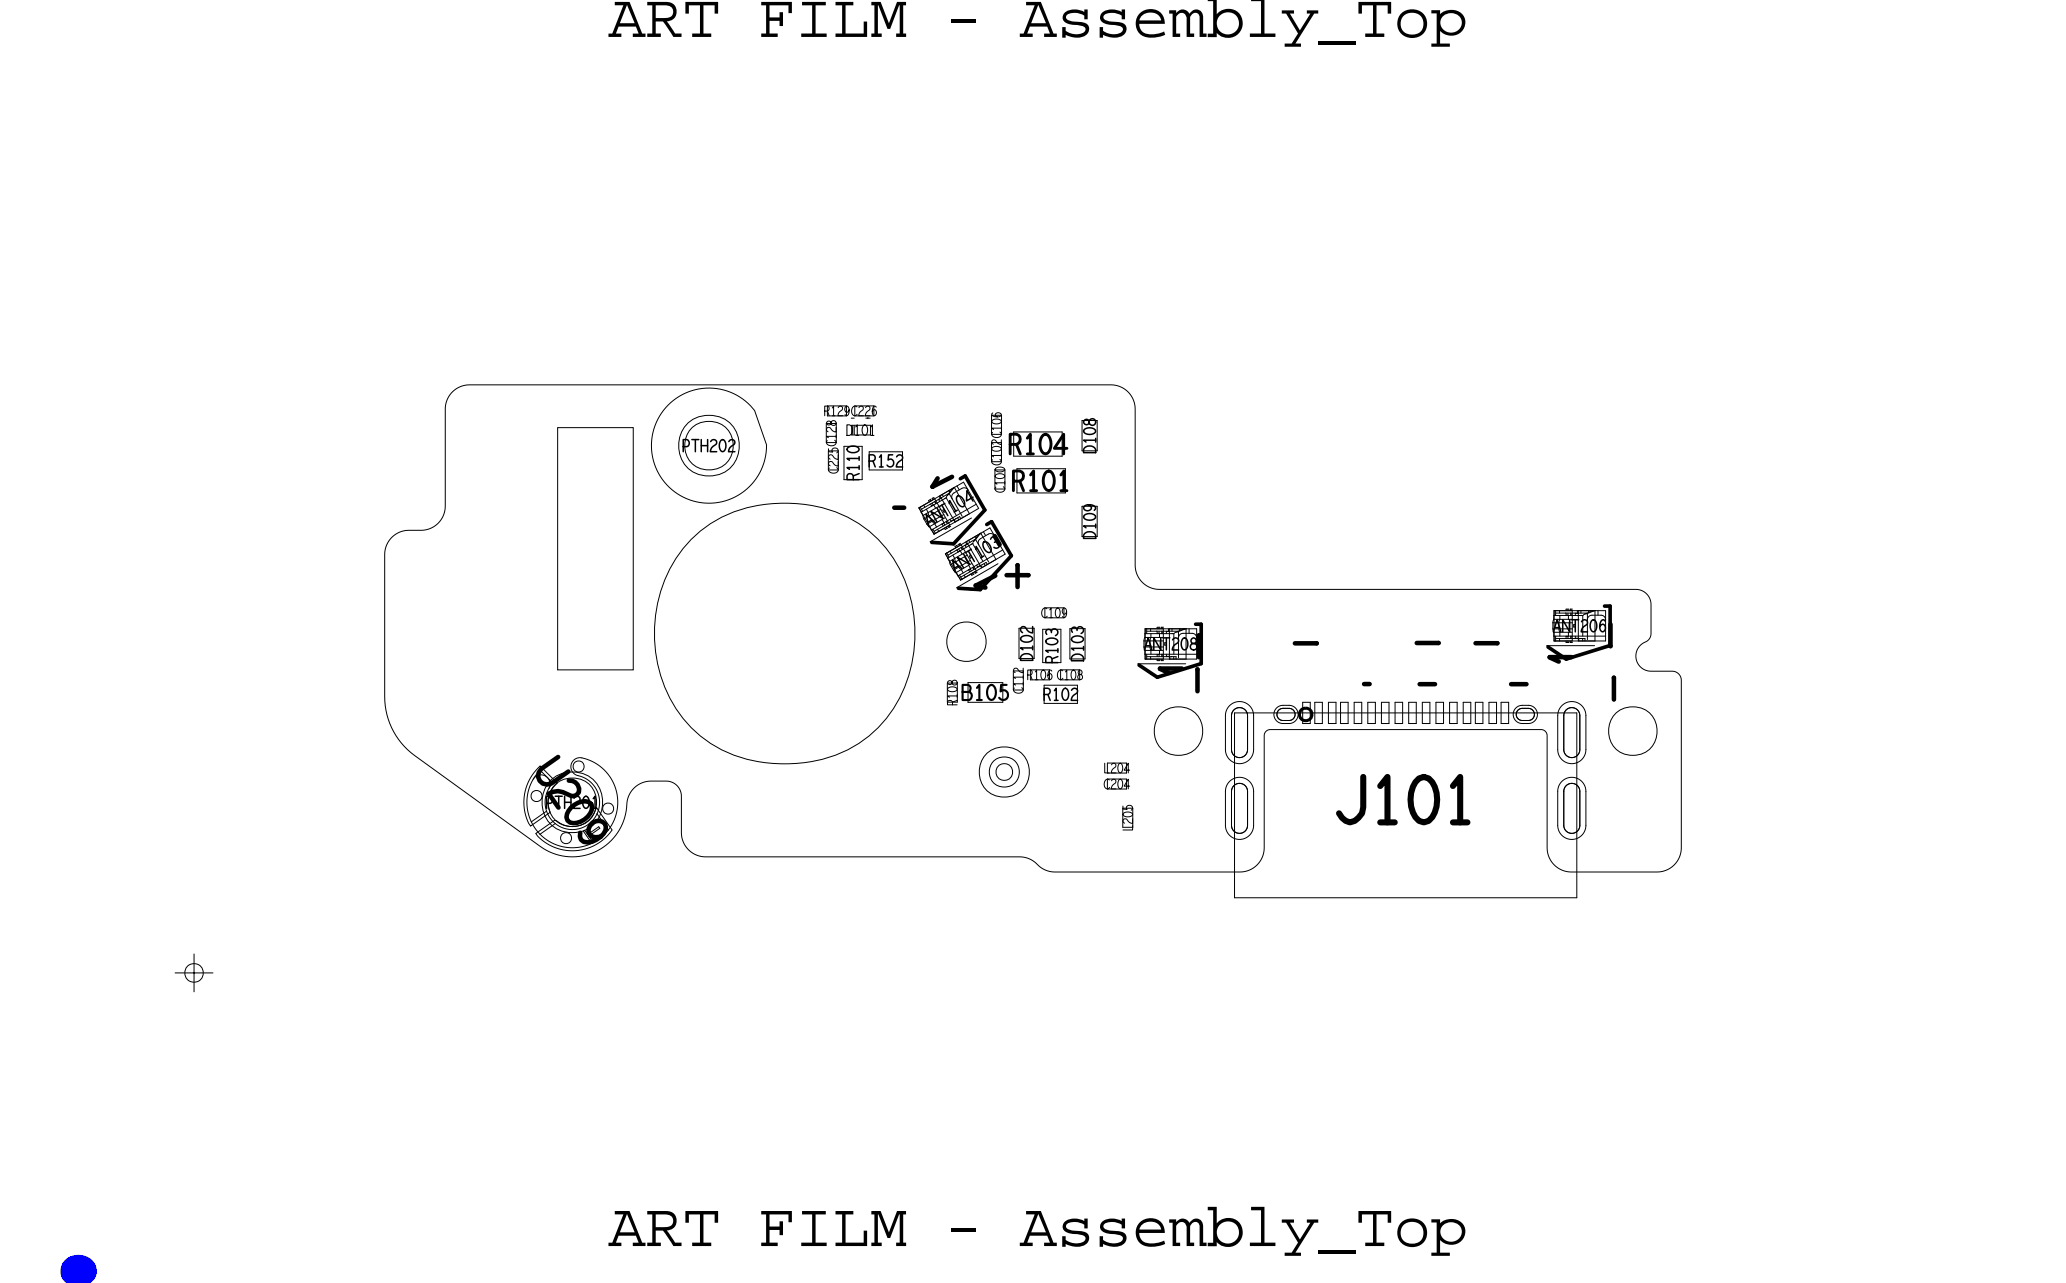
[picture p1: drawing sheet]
<svg xmlns="http://www.w3.org/2000/svg" width="68mm" height="42mm" viewBox="0 0 68 42" stroke-linecap="round" stroke-linejoin="round" font-family="sans-serif">
<!-- layer: Board Outline -->
<g fill="none" stroke="#000" stroke-width=".03">
<path d="M14.9 12.9l.6-.2h21.2a.8 .8 0 0 1 .8 .8v5.2a.8 .8 0 0 0 .8 .7l15.9 .1 .3 .4v1l-.1 .2-.3 .3-.1 .4 .3 .3 1 .1 .2 .2v5.6a.8 .8 0 0 1-.8 .8h-2.9a.8 .8 0 0 1-.7-.8v-3.7l-.1-.2h-9.1l-.2 .2v3.7a.8 .8 0 0 1-.8 .8h-6.1l-.4-.1-.4-.3-.3-.1h-10.4a.8 .8 0 0 1-.8-.8v-1.3l-.1-.2-.3-.2h-.7a.92 .92 0 0 0-.7 1.1 1.8 1.8 0 0 1-2.9 1l-4.2-3.1-.6-.7-.3-1v-4.8a.8 .8 0 0 1 .8-.8h.4a.8 .8 0 0 0 .8-.8v-3.2zM18.4 14.1h2.5v8h-2.5zM23 17.6a4.4 4.4 0 0 1 6.9 1.5 4.3 4.3 0 0 1-2.6 5.9 4.3 4.3 0 0 1-5.6-3.2 4.5 4.5 0 0 1 1.3-4.2zM32.9 25.3l.3-.1 .2 .1v.2v.2l-.2 .1-.3-.1v-.2zM40.7 23.4h.3l.2 .2v1.2l-.2 .2-.2-.1-.1-.1v-1.2zM40.7 25.9h.3l.2 .2v1.2l-.2 .2-.2-.1-.1-.1v-1.2zM42.2 23.4h.4l.1 .1v.2l-.1 .1h-.3l-.1-.2zM50.1 23.4h.4l.1 .1v.2l-.1 .1h-.3l-.1-.2zM51.7 23.4h.3l.2 .2v1.2l-.3 .2-.2-.1-.1-.1v-1.2zM51.7 25.9h.3l.2 .2v1.2l-.3 .2-.2-.1-.1-.1v-1.2z"/>
<circle cx="23.4" cy="14.7" r=".81"/>
<circle cx="23.4" cy="14.7" r="1.9"/>
<circle cx="18.9" cy="26.5" r=".81"/>
<circle cx="31.9" cy="21.2" r=".65"/>
<circle cx="33.2" cy="25.5" r=".5"/>
<circle cx="33.2" cy="25.5" r=".83"/>
<circle cx="38.9" cy="24.1" r=".81"/>
<circle cx="53.9" cy="24.1" r=".81"/>
</g>
<g fill="none" stroke="#000" stroke-width=".15">
<path d="M29.5 16.8h.3zM30.8 16.1h.1M30.8 16.1l.6-.4zM31 15.8l-.2 .3zM32.2 19.3l.3 .1zM32.2 19.3h.1M32.2 19.3l.7-.3zM33.2 19h.8zM33.6 18.7h.1M33.6 18.7v.7zM34 19h.1M38.3 22.1h.1"/>
<path d="M38.3 22.1h.7zM38.3 22.1l.3 .1zM39.5 22.1h.1M39.5 22.1v.7zM39.6 21h.1M39.6 21v.7zM42.7 21.2h.8zM43.5 21.2h.1M45 22.6h.2zM46.8 21.2h.7zM46.9 22.6h.5zM47.5 21.2h.1"/>
<path d="M48.7 21.2h.7zM49.4 21.2h.1M49.9 22.6h.5zM51.2 21.7h.1M51.2 21.7h.7zM51.2 21.7l.3 .1zM53.2 21.3h.1M53.2 20.6v.7zM53.3 22.4h.1M53.3 22.4v.7z"/>
</g>
<!-- layer: Components -->
<g fill="none" stroke="#000" stroke-width=".03">
<path d="M27.3 14h.3zM27.3 14.6h.3zM27.3 14v.6zM27.3 13.4v.3zM27.3 13.4h.6zM27.3 13.7h.6zM27.3 14.9v.6zM27.6 14v.6zM27.7 14.9v.6zM27.9 14.7h.6zM27.9 14.7v1.1zM27.9 15.8h.6z"/>
<path d="M27.9 13.4v.3zM28.1 14.4h.6zM28.1 14h.6zM28.2 13.7h.6zM28.2 13.4v.3zM28.2 13.4h.6zM28.5 14.7v1.1zM28.7 14.9v.6zM28.7 15.5h1.1zM28.7 14.9h1.1zM28.8 13.4v.3zM29.8 14.9v.6z"/>
<path d="M30.3 16.8h.1M30.3 16.8l.1 .1zM30.3 16.8l.6-.3zM30.3 16.8l.5 .8zM30.4 16.7l1.1-.6zM30.4 16.7l.1 .2zM30.4 16.9l.9-.5zM30.4 16.8l.9-.5zM30.7 17.9l.6 .1zM30.7 17.9l1.4-.8zM30.7 17.5l1.5-.9zM30.8 17.5v.1z"/>
<path d="M30.8 17.5l.1 .1zM30.9 17.6h.1M30.8 17.6l.6-.3zM30.8 17.5l.9-.5zM30.9 16.5l.5 .8zM30.9 17.6l1.4-.8zM31 17.5h.1M31 16.4l.5 .8zM31 16.4l.5-.3zM31.2 18.3h.1M31.2 18.3l.1 .1zM31.2 18.3l.5 .8z"/>
<path d="M31.2 18.3l.5-.3zM31.3 18.3l1.1-.7zM31.3 18.3v.1zM31.3 18.4l.8-.5zM31.3 18.3l.9-.5zM31.3 16.3l.5 .7zM31.5 16.1l-.2 .2zM31.5 16.3l.3-.2zM31.5 16.1l.5 .9zM31.5 16.1l.3-.2zM31.5 16.1h-.1M31.6 19.4l.6 .1z"/>
<path d="M31.6 19.4l1.3-.8zM31.6 16l.1 .2zM31.6 19l1.5-.9zM31.6 19l.1 .1zM31.7 19l.1 .1zM31.8 19.1h.1M31.7 19.1l.5-.3zM31.7 19l.9-.4zM31.7 18l.5 .8zM31.8 16.1l.2 .1M31.8 19.1l1.4-.8zM31.8 15.9l.5 .9z"/>
<path d="M31.8 19h.1zM31.9 17.9l.5 .8zM31.9 17.9l.5-.3zM32.2 17.8l.4 .7zM32.3 17.7l-.2 .2zM32.3 17.6v.1M32.3 17.6l-.1 .2zM32.4 17.8l.2-.2zM32.4 17.6l.5 .9zM32.4 17.6l.3-.2zM32.4 17.6h-.1M32.5 17.5v.2z"/>
<path d="M32.6 17.6l.2 .1M32.7 17.4l.5 .9zM32.7 14.6h.4zM32.7 15.2h.4zM32.7 14.6v.6zM32.7 13.7h.4zM32.7 14.3h.4zM32.7 13.7v.6zM32.8 15.5h.4zM32.8 16.1h.4zM32.8 15.5v.6zM33.1 14.6v.6z"/>
<path d="M33.1 13.7v.6zM33.2 15.5v.6zM33.5 14.3h1.6zM33.5 15.1h1.6zM33.5 14.3v.8zM33.6 15.5h1.6zM33.6 16.3h1.6zM33.6 15.5v.8zM35.1 14.3v.8zM35.2 15.5v.8zM35.7 16.7h.5zM35.7 17.7h.5z"/>
<path d="M35.7 16.7v1zM35.7 13.9h.5zM35.7 13.9v1zM35.7 14.9h.5zM36.2 16.7v1zM36.2 13.9v1zM17.7 27.5l.7-.4a.8 .8 0 0 0 1.3-.5l.5 .8a1.58 1.58 0 0 1-2.5 .1zM17.8 25.3l.6 .5a.82 .82 0 0 0-.2 1l-.6 .4a1.43 1.43 0 0 1 .2-1.9zM17.8 25.4a1.5 1.5 0 0 0-.3 1.7M19.2 25a1.5 1.5 0 0 1 1 2.2 1.5 1.5 0 0 1-2.4 .3M19.9 26.6l.2-.1 .1 .1v.2l-.1 .1-.2-.1zM31.3 23.2h.3z"/>
<path d="M31.3 22.5v.7zM31.3 22.5h.3zM31.6 22.5v.7zM32 22.5h1.1zM32 22.5v.7zM32 23.2h1.1zM33.1 22.5v.7zM33.5 22.1h.3zM33.5 22.8h.3zM33.5 22.1v.7zM33.6 20.7h.5zM33.6 21.7h.5z"/>
<path d="M33.6 20.7v1zM33.8 22.1v.7zM34 22.1v.3zM34 22.1h.6zM34 22.4h.6zM34.1 20.7v1zM34.4 20.8h.6zM34.4 20.8v1.1zM34.4 21.9h.6zM34.5 22.6h1.1zM34.5 22.6v.6zM34.5 23.2h1.1z"/>
<path d="M34.5 20.1v.3zM34.5 20.1h.6zM34.5 20.4h.6zM34.6 22.1v.3zM35 22.1v.3zM35 22.1h.6zM35 22.4h.6zM35 20.8v1.1zM35.1 20.1v.3zM35.3 20.7h.5zM35.3 20.7v1zM35.3 21.7h.5z"/>
<path d="M35.6 22.6v.6zM35.6 22.1v.3zM35.8 20.7v1zM36.6 25.2v.3zM36.6 25.2h.6zM36.6 25.5h.6zM36.6 25.7v.3zM36.6 25.7h.6zM36.6 26h.6zM37.1 27.3h.3zM37.1 26.7v.6zM37.1 26.7h.3z"/>
<path d="M37.2 25.2v.3zM37.2 25.7v.3zM37.4 26.7v.6zM37.6 21.9l.4 .4zM37.6 21.9h1.5zM37.8 21h.6zM37.8 20.9h1zM37.8 20.9v.1zM37.8 21.6h1.7zM37.8 21v.1M37.8 20.7h.1M37.8 20.7v.2z"/>
<path d="M37.8 20.7h.6zM37.9 21.7h.1M37.8 21.6v.1zM37.8 21.7h.6zM37.8 20.7v1zM37.9 20.8h1zM37.9 20.7h1.3zM37.9 20.7v.2zM37.9 21.7h1.6zM37.9 21.7h.9zM37.9 21.6v.1zM38 20.7v.1z"/>
<path d="M38 21.7h.1M38 20.9v.1zM38 21v.1M38.2 20.8h.1M38.2 20.9h.1M38.2 21.6h.1M38.2 20.8v.1zM38.2 20.7h.1M38.2 20.9h.1zM38.2 20.7h.1zM38.2 21.8h.1zM38.2 21.6h.1z"/>
<path d="M38.2 21.8h.1M38.2 21.6v.1zM38.3 20.9h.1M38.3 21.6h.1M38.3 20.7h.1M38.3 20.8v.1zM38.3 21.6v.1zM38.3 21.7h.1M38.3 20.9v.1zM38.3 20.7h.1zM38.3 21.8h.1zM38.3 21.8h.1"/>
<path d="M38.4 20.8v.1zM38.4 20.9h.1M38.4 21.6h.1M38.4 21.6v.1zM38.4 20.7h.1M38.4 21.7h.1M38.4 20.7v1zM38.5 20.8v.1zM38.5 20.8h.1zM38.5 21.7h.1zM38.5 21.6v.1zM38.6 20.7v.1z"/>
<path d="M38.6 20.8h.1M38.6 20.7h.6zM38.6 21.7h.1M38.6 20.7v1zM38.6 21.7h.6zM38.7 21.7h.1M38.7 20.7v.1zM38.7 20.9h.1M38.8 20.9v.7zM38.8 20.9h.1M38.8 20.9l.3-.1zM38.8 21.7h.1"/>
<path d="M38.9 20.8v.1M38.9 20.8h.2zM38.9 20.8v.9zM38.9 20.8h.1M39 20.8h.1M39.1 20.9h.3zM39.1 20.9l-.2 .1M39.2 20.7v1zM39.2 20.7h.3zM39.2 20.8h-.1M39.3 20.7v.2zM39.4 20.9l.1 .2"/>
<path d="M39.5 20.7v1zM40.5 23.6v1.1zM40.5 26.1v1.1zM40.5 23.6l.1-.3 .3-.1 .4 .1 .1 .3M40.5 24.7l.1 .4 .3 .1 .3-.1 .2-.4M40.5 26.1l.1-.3 .3-.1 .4 .1 .1 .3M40.5 27.2l.1 .4 .3 .1 .3-.1 .2-.4M40.7 23.6v1.1zM40.7 26.1v1.1zM40.7 24.7v.2l.2 .1 .2-.1 .1-.2M40.7 23.6v-.2h.2h.2l.1 .2M40.7 26.1v-.2h.2h.2l.1 .2"/>
<path d="M40.7 27.2v.2l.2 .1 .2-.1 .1-.2M40.8 23.5h11.3zM40.8 29.6h11.3zM40.8 23.5v6.1zM41.2 23.6v1.1zM41.2 26.1v1.1zM41.4 23.6v1.1zM41.4 26.1v1.1zM42.4 23.3h.2zM42.4 23.4h.2zM42.4 23.8h.2zM42.4 23.9h.2z"/>
<path d="M42.4 23.3l-.2 .1-.1 .2v.2l.3 .1M42.4 23.4l-.2 .2v.1l.2 .1M42.6 23.3l.2 .1 .1 .2-.1 .2-.2 .1M42.6 23.4h.1l.1 .2-.2 .2M43 23.2h.3zM43 23.9h.3zM43 23.2v.7zM43.3 23.2v.7zM43.4 23.2h.3zM43.4 23.9h.3zM43.4 23.2v.7zM43.7 23.2v.7z"/>
<path d="M43.9 23.2h.2zM43.9 23.9h.2zM43.9 23.2v.7zM44.1 23.2v.7zM44.3 23.2h.2zM44.3 23.9h.2zM44.3 23.2v.7zM44.5 23.2v.7zM44.7 23.2h.3zM44.7 23.9h.3zM44.7 23.2v.7zM45 23.2v.7z"/>
<path d="M45.2 23.2h.2zM45.2 23.9h.2zM45.2 23.2v.7zM45.4 23.2v.7zM45.6 23.2h.3zM45.6 23.9h.3zM45.6 23.2v.7zM45.9 23.2v.7zM46.1 23.2h.2zM46.1 23.9h.2zM46.1 23.2v.7zM46.3 23.2v.7z"/>
<path d="M46.5 23.2h.3zM46.5 23.9h.3zM46.5 23.2v.7zM46.8 23.2v.7zM47 23.2h.2zM47 23.9h.2zM47 23.2v.7zM47.2 23.2v.7zM47.4 23.2h.3zM47.4 23.9h.3zM47.4 23.2v.7zM47.7 23.2v.7z"/>
<path d="M47.9 23.2h.2zM47.9 23.9h.2zM47.9 23.2v.7zM48.1 23.2v.7zM48.3 23.2h.3zM48.3 23.9h.3zM48.3 23.2v.7zM48.6 23.2v.7zM48.7 23.2h.3zM48.7 23.9h.3zM48.7 23.2v.7zM49 23.2v.7z"/>
<path d="M49.2 23.2h.2zM49.2 23.9h.2zM49.2 23.2v.7zM49.4 23.2v.7zM49.6 23.2h.2zM49.6 23.9h.2zM49.6 23.2v.7zM49.8 23.2v.7zM50.3 23.3h.2zM50.3 23.4h.2zM50.3 23.8h.2zM50.3 23.9h.2z"/>
<path d="M50.3 23.3l-.2 .1-.1 .2v.2l.3 .1M50.3 23.4l-.2 .2v.1l.2 .1M50.5 23.3l.2 .1 .1 .2-.1 .2-.2 .1M50.5 23.4h.1l.1 .2-.2 .2M51.1 21.3l.4 .4zM51.1 21.3h1.5zM51.3 21h1.7zM51.3 20.4h.6zM51.3 20.3h1zM51.3 20.3v.1zM51.3 20.4v.2M51.4 21.2h.1"/>
<path d="M51.3 20.2h.1M51.3 21v.2zM51.3 20.2v.1zM51.3 21.2h.6zM51.3 20.2v1zM51.3 20.2h.6zM51.4 21.2h1.6zM51.4 21.1h.9zM51.4 20.2h1zM51.4 20.2h1.3zM51.4 20.2v.1zM51.4 21v.2z"/>
<path d="M51.4 23.6v1.1zM51.4 26.1v1.1zM51.4 23.6l.2-.3 .3-.1 .3 .1 .2 .3M51.4 26.1l.2-.3 .3-.1 .3 .1 .2 .3M51.4 24.7l.2 .4 .3 .1 .3-.1 .2-.4M51.4 27.2l.2 .4 .3 .1 .3-.1 .2-.4M51.5 21.1v.1zM51.5 20.2h.1M51.5 20.3v.1zM51.5 20.4v.2M51.6 23.6v1.1zM51.6 26.1v1.1z"/>
<path d="M51.6 23.6l.1-.2h.2h.2l.1 .2M51.6 24.7l.1 .2 .2 .1 .2-.1 .1-.2M51.6 26.1l.1-.2h.2h.2l.1 .2M51.6 27.2l.1 .2 .2 .1 .2-.1 .1-.2M51.7 20.2h.1M51.7 21h.1M51.7 20.3h.1M51.7 21.2h.1zM51.7 21h.1zM51.7 21.2h.1M51.7 21v.1zM51.7 20.2v.1z"/>
<path d="M51.7 20.3h.1zM51.7 20.1h.1zM51.8 20.3h.1M51.8 21h.1M51.8 20.1h.1M51.8 20.2v.1zM51.8 21v.1zM51.8 21.2h.1M51.8 20.3v.1zM51.8 21.2h.1zM51.8 20.1h.1zM51.9 21h.1"/>
<path d="M51.9 21v.1zM51.9 20.2v.1zM51.9 20.3h.1M51.9 20.1h.1M51.9 21.2h.1M51.9 20.2v1zM52 21.1h.1zM52 21v.1zM52 20.2v.1zM52 20.2h.1zM52.1 23.5v6.1zM52.1 20.2h.1"/>
<path d="M52.1 21.1h.1M52.1 20.2v1zM52.1 20.2h.6zM52.1 21.2h.6zM52.1 21.1v.1zM52.2 23.6v1.1zM52.2 26.1v1.1zM52.2 21.1h.1M52.2 20.2h.1M52.2 20.3h.1M52.2 21.1v.1zM52.3 20.3v.7z"/>
<path d="M52.3 20.3h.1M52.3 20.3l.3-.1zM52.3 21.1v.1zM52.4 23.6v1.1zM52.4 26.1v1.1zM52.4 20.2v.1M52.4 20.2v.9zM52.4 20.2h.2zM52.4 20.2h.1M52.5 20.2h.1M52.6 20.3h.3zM52.6 20.3l-.2 .2"/>
<path d="M52.7 20.2v1zM52.7 20.2h.3zM52.7 20.2h-.1M52.8 20.2v.1zM52.9 20.3l.1 .2M53 20.2v1z"/>
<circle cx="23.4" cy="14.7" r="1.01"/>
<circle cx="18.9" cy="26.5" r="1.01"/>
</g>
<path d="M42.9 23.5l.2-.1 .2 .1v.2l-.2 .1-.2-.1z" fill="none" stroke="#000" stroke-width=".1"/>
<g fill="none" stroke="#000" stroke-width=".12">
<path d="M30.8 17.9h.7zM31.6 19.4l.8 .1zM31.7 15.8l.2-.1zM31.9 15.7l.6 1.1zM32.5 16.8l-1 1.1zM32.6 17.3l.1-.1zM32.7 17.2l.7 1.1zM33.4 18.3l-1 1.2zM37.6 21.9l.6 .4zM38.2 22.3l1.5-.4zM39.5 20.6h.2zM39.7 20.6v1.3z"/>
<path d="M51.1 21.4l.6 .4zM51.7 21.8l1.5-.5zM53 20h.2zM53.2 20v1.3z"/>
</g>
<!-- layer: Text -->
<g fill="none" stroke="#000" stroke-width=".05">
<path d="M22.6 14.7h.1v-.2h-.1v.4M22.8 14.5h.3M23 14.5v.4M23.2 14.7h.2M23.2 14.5v.4M23.4 14.5v.4M23.5 14.6a.1 .1 0 0 1 .1-.1 .1 .1 0 0 1 0 .2l-.1 .2h.2M23.8 14.5a.17 .17 0 0 1 .2 .2 .17 .17 0 0 1-.2 .2zM24.1 14.6a.1 .1 0 0 1 .1-.1 .1 .1 0 0 1 0 .2l-.1 .2h.2M28 14.8v-.1a.16 .16 0 0 1 .2 0 .16 .16 0 0 1 .1 .2 .19 .19 0 0 1-.3-.1zM28.2 15.8l-.1-.2-.1 .1v.1h.4M28.4 15.1h-.4v.1"/>
<path d="M28.4 15.4h-.4v.1M28.7 15.2h.2v-.2h-.2v.4M28.8 15.2l.1 .2M29 15.1l.1-.1v.4M29 15.4h.2M29.5 15h-.2v.2a.12 .12 0 0 1 .2 0 .12 .12 0 0 1 0 .2 .12 .12 0 0 1-.2-.1M29.6 15.1a.1 .1 0 0 1 .1-.1 .11 .11 0 0 1 .1 .2l-.2 .2h.2M35.8 14.2l.1-.1a.16 .16 0 0 1 .2 0 .16 .16 0 0 1 0 .2 .19 .19 0 0 1-.3-.1zM35.8 17h.1a.16 .16 0 0 1 .2-.1 .16 .16 0 0 1 0 .2 .19 .19 0 0 1-.3-.1zM35.8 13.9a.09 .09 0 0 0 0 .1 .11 .11 0 0 0 .2-.1 .11 .11 0 0 1 .1-.1 .11 .11 0 0 1 0 .2 .11 .11 0 0 1-.1 0zM35.8 14.8l.1-.1a.2 .2 0 0 1 .2 0 .2 .2 0 0 1 .1 .2h-.4zM35.8 17.6h.1a.2 .2 0 0 1 .2 0 .2 .2 0 0 1 .1 .2h-.4z"/>
<path d="M35.9 16.7h.1a.1 .1 0 0 1 0 .2 .11 .11 0 0 1-.2-.1 .1 .1 0 0 1 .1-.1h.3l-.1 .1M36.2 14.5h-.4l.1 .1M36.2 17.4h-.4h.1M36.2 14.5v.1M36.2 17.3v.1M18.6 26.5h.2M19.6 26.7h.1M33.7 21h.1a.16 .16 0 0 1 .2 0 .16 .16 0 0 1 0 .2 .19 .19 0 0 1-.3-.2zM33.7 21.6h.1a.2 .2 0 0 1 .2 0 .2 .2 0 0 1 .1 .2h-.4zM34.1 20.7v.2l-.2-.2a.1 .1 0 0 0-.2 0 .11 .11 0 0 0 .1 .2M34.1 21.4h-.4h.1M34.1 21.3v.1"/>
<path d="M34.5 22.9h.2l-.1-.2h-.1v.4M34.5 21.1h.1a.16 .16 0 0 1 .2 0 .16 .16 0 0 1 .1 .1l-.1 .1a.19 .19 0 0 1-.3-.2zM34.6 22.9l.1 .2M34.7 20.8a.1 .1 0 0 0-.1 0 .1 .1 0 0 0 0 .1M34.7 21.9v-.2h-.2v.2h.4M34.8 22.8l.1-.1v.4M34.8 23.1h.1M34.9 21.5h-.4h.1M35.1 22.7a.17 .17 0 0 1 .2 .2 .17 .17 0 0 1-.2 .2zM35.4 22.8a.1 .1 0 0 1 .1-.1 .1 .1 0 0 1 0 .2l-.1 .2h.2M35.4 21.1l.1-.1a.16 .16 0 0 1 .2 0 .16 .16 0 0 1 0 .2 .19 .19 0 0 1-.3-.1zM35.4 21.6h.1a.2 .2 0 0 1 .2 0 .2 .2 0 0 1 .1 .2h-.4z"/>
<path d="M35.6 20.8a.11 .11 0 0 0-.2-.1 .1 .1 0 0 0 0 .2M35.6 20.8a.11 .11 0 0 1 .1-.1 .11 .11 0 0 1 .1 .1 .11 .11 0 0 1-.1 .1M35.8 21.4h-.4l.1 .1M35.8 21.3v.2M37.8 21.4l.1-.4 .1 .4M38.3 21v.4l-.2-.4v.4M38.4 21h.2M38.5 21v.4M38.7 21.1a.1 .1 0 0 1 .2 0 .1 .1 0 0 1 0 .1l-.2 .2h.2M39.1 21.1a.17 .17 0 0 1 .1 .1 .17 .17 0 0 1-.2 .2zM39.3 21.1l.1 .1a.12 .12 0 0 1 .1 .1 .12 .12 0 0 1-.1 .1 .12 .12 0 0 1-.1-.1 .13 .13 0 0 0 .2-.1 .13 .13 0 0 0-.1-.2zM51.3 20.9l.1-.4 .1 .4"/>
<path d="M51.8 20.5v.4l-.2-.4v.4M51.9 20.5h.2M52 20.5v.4M52.2 20.5a.1 .1 0 0 1 .2 0 .1 .1 0 0 1 0 .1l-.2 .3h.2M52.6 20.5a.17 .17 0 0 1 .1 .1 .17 .17 0 0 1-.2 .2zM53 20.5a.17 .17 0 0 0-.2 .1 .17 .17 0 0 0 .2 .2 .11 .11 0 0 0 0-.2 .11 .11 0 0 0-.2 .1"/>
</g>
<path d="M45 25.6v1a.41 .41 0 0 1-.3 .5 .41 .41 0 0 1-.5-.3M45.6 25.9l.2-.3v1.5M45.6 27.1h.4M46.8 25.7a.54 .54 0 0 1 .6 .7v.2a.43 .43 0 0 1-.4 .5 .43 .43 0 0 1-.4-.5v-.4zM48 25.9l.2-.3v1.5M48 27.1h.4" fill="none" stroke="#000" stroke-width=".2"/>
<path d="M33.3 14.7l.3-.1 .1-.2-.4-.1v.7M33.5 15.9l.2-.1 .1-.2-.3-.1v.7M33.6 14.7l.1 .3M33.9 14.5l.1-.2v.7M33.9 15h.2M34 15.7l.1-.2v.7M34.4 14.4a.31 .31 0 0 1 .3 .3 .31 .31 0 0 1-.3 .3 .45 .45 0 0 1 0-.6zM34.6 15.6a.31 .31 0 0 1 .2 .3 .31 .31 0 0 1-.2 .3 .45 .45 0 0 1 0-.6zM35 15.7l.1-.2v.7M35.2 14.8h-.4l.3-.5v.7" fill="none" stroke="#000" stroke-width=".09"/>
<path d="M31.8 22.8l.2 .1 .1 .1-.1 .1h-.2v-.5h.2v.2M32.3 22.7v-.1v.5M32.3 23.1h.1M32.7 22.6a.24 .24 0 0 1 .2 .3 .24 .24 0 0 1-.2 .2 .34 .34 0 0 1 0-.5zM33.2 22.6h-.1l-.1 .2a.16 .16 0 0 1 .3 .1 .16 .16 0 0 1-.1 .2 .16 .16 0 0 1-.2-.1" fill="none" stroke="#000" stroke-width=".07"/>
<path d="M28 14a.18 .18 0 0 1 .1 .2 .18 .18 0 0 1-.1 .2zM28.3 14.1v-.1v.4M28.5 14l.1 .1a.12 .12 0 0 1 0 .2 .12 .12 0 0 1-.1 0zM28.8 14.1v-.1v.4" fill="none" stroke="#000" stroke-width=".03"/>
<!-- layer: Drawing Origin -->
<path d="M5.8 32.1h1.2M6.2 31.9l.2-.1 .2 .1 .1 .2-.1 .2-.2 .1-.2-.1-.1-.2zM6.4 31.5v1.2" fill="none" stroke="#000" stroke-width=".03"/>
<text font-size="8.5" fill="#00f" x=".1" y="42.3">.</text>
<g font-size="2.1">
<text x="20.1" y="1.2">ART FILM - Assembly_Top</text>
<text x="20.1" y="41.1">ART FILM - Assembly_Top</text>
</g>
<text font-size=".9" x="17.6" y="25.4" transform="rotate(55 17.6 25.4)">U 2 0 9</text>
<text font-size=".7" x="33.4" y="16.2">R101</text>
<g font-size=".4">
<text x="27.9" y="14.4">D101</text>
<text x="28.4" y="15.9" transform="rotate(-90 28.4 15.9)">R110</text>
<text x="30.6" y="17.4" transform="rotate(-30 30.6 17.4)">ANT104</text>
<text x="31.5" y="18.9" transform="rotate(-30 31.5 18.9)">ANT103</text>
<text x="34.9" y="21.9" transform="rotate(-90 34.9 21.9)">R103</text>
<text x="37.8" y="21.4">ANT208</text>
<text x="51.3" y="20.9">ANT206</text>
</g>
<g font-size=".3">
<text x="27.2" y="13.7">R129C226</text>
<text x="27.7" y="15.7" transform="rotate(-90 27.7 15.7)">C225C128</text>
<text x="33.1" y="15.4" transform="rotate(-90 33.1 15.4)">C102C106</text>
<text x="33.2" y="16.3" transform="rotate(-90 33.2 16.3)">C100</text>
<text x="31.6" y="23.3" transform="rotate(-90 31.6 23.3)">R108</text>
<text x="33.8" y="22.9" transform="rotate(-90 33.8 22.9)">C112</text>
<text x="33.9" y="22.4">R106 C108</text>
<text x="34.4" y="20.4">C109</text>
<text x="36.4" y="25.5">L204</text>
<text x="36.4" y="26">C204</text>
<text x="37.4" y="27.4" transform="rotate(-90 37.4 27.4)">L205</text>
</g>
</svg>
